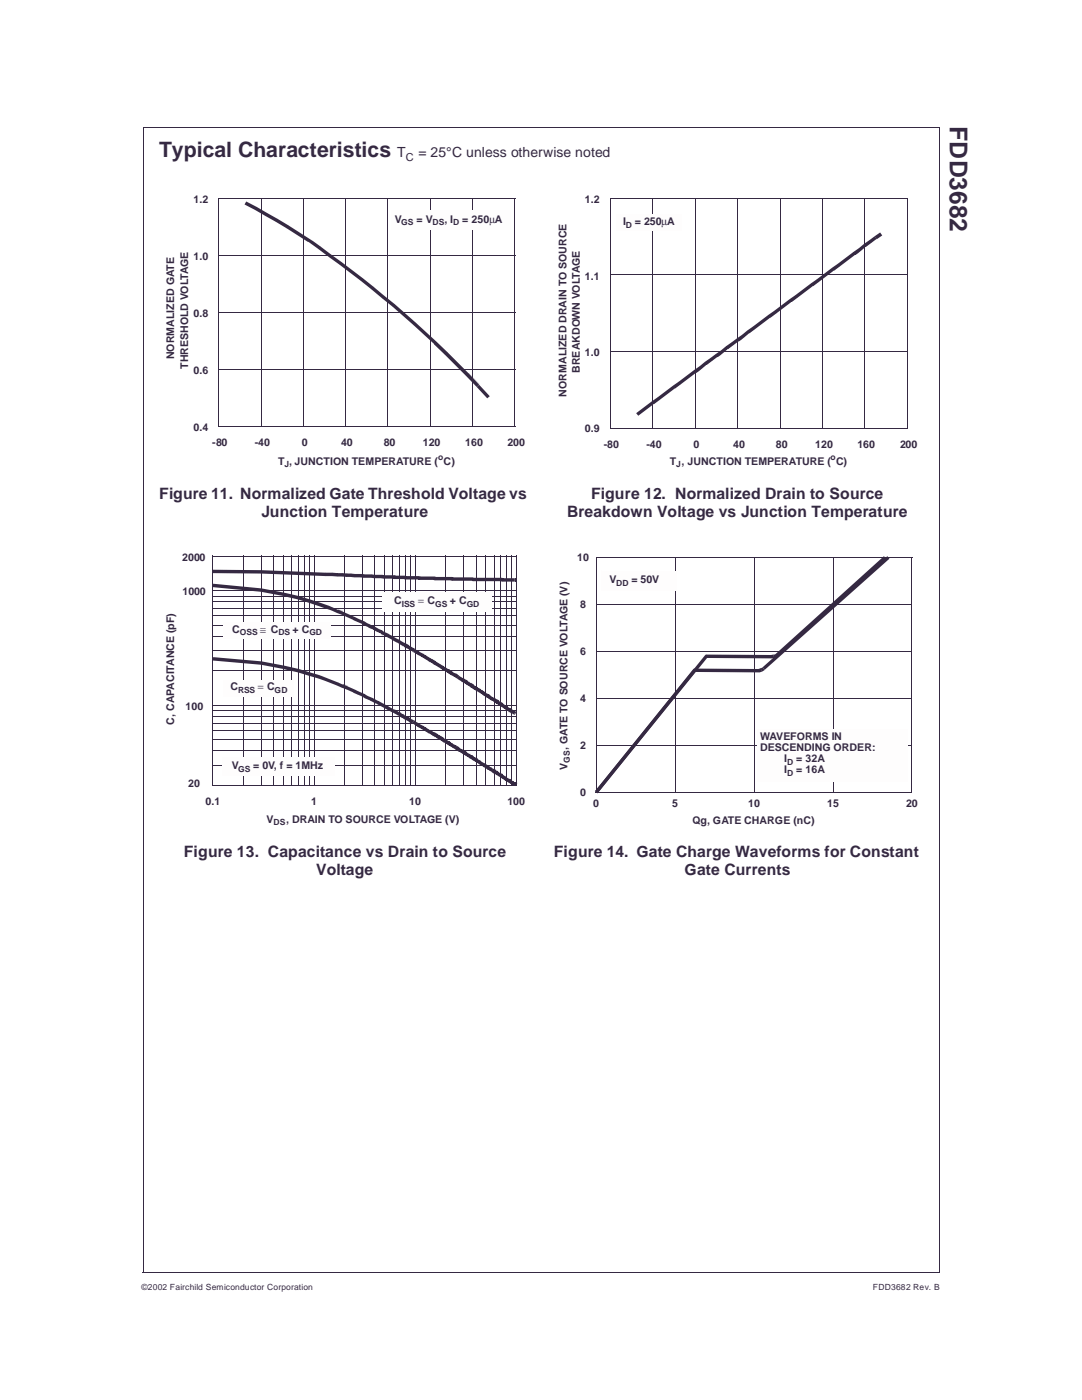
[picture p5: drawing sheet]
<svg xmlns="http://www.w3.org/2000/svg" width="216mm" height="279mm" viewBox="0 0 216 279" stroke-linecap="round" stroke-linejoin="round" font-family="sans-serif">
<path d="M28.6 25.4h158.9M28.6 25.3v228.7M43.6 39.5v45.7M43.6 39.6h59.2M102.7 39.6v45.7M187.4 25.4v228.7M43.5 85.2h59.2M28.5 254h158.9" fill="none" stroke="#352942" stroke-width=".2"/>
<g fill="#352942">
<path d="M43.5 85.1l.1 .2z"/>
<path d="M102.7 85.1l.1 .2z"/>
</g>
<path d="M43.6 85.2h59.1" fill="none" stroke="#352942" stroke-width=".2"/>
<g fill="#352942">
<path d="M43.5 73.7l.1 .1z"/>
<path d="M102.7 73.7l.1 .1z"/>
</g>
<path d="M43.6 73.7h59.1" fill="none" stroke="#352942" stroke-width=".2"/>
<g fill="#352942">
<path d="M43.5 62.3l.1 .2z"/>
<path d="M102.7 62.3l.1 .2z"/>
</g>
<path d="M43.6 62.4h59.1" fill="none" stroke="#352942" stroke-width=".2"/>
<g fill="#352942">
<path d="M43.5 51l.1 .1z"/>
<path d="M102.7 51l.1 .1z"/>
</g>
<path d="M43.6 51.1h59.1" fill="none" stroke="#352942" stroke-width=".2"/>
<g fill="#352942">
<path d="M43.5 39.5l.1 .2z"/>
<path d="M102.7 39.5l.1 .2z"/>
</g>
<path d="M43.6 39.6h59.1" fill="none" stroke="#352942" stroke-width=".2"/>
<g fill="#352942">
<path d="M43.5 39.5l.2 .1z"/>
<path d="M43.5 85.2l.2 .1z"/>
</g>
<path d="M43.6 39.6v45.6" fill="none" stroke="#352942" stroke-width=".2"/>
<g fill="#352942">
<path d="M52 39.5l.2 .1z"/>
<path d="M52 85.2l.2 .1z"/>
</g>
<path d="M52.1 39.6v45.6" fill="none" stroke="#352942" stroke-width=".2"/>
<g fill="#352942">
<path d="M60.5 39.5l.1 .1z"/>
<path d="M60.5 85.2l.1 .1z"/>
</g>
<path d="M60.6 39.6v45.6" fill="none" stroke="#352942" stroke-width=".2"/>
<g fill="#352942">
<path d="M68.9 39.5l.1 .1z"/>
<path d="M68.9 85.2l.1 .1z"/>
</g>
<path d="M68.9 39.6v45.6" fill="none" stroke="#352942" stroke-width=".2"/>
<g fill="#352942">
<path d="M77.3 39.5l.2 .1z"/>
<path d="M77.3 85.2l.2 .1z"/>
</g>
<path d="M77.4 39.6v45.6" fill="none" stroke="#352942" stroke-width=".2"/>
<g fill="#352942">
<path d="M85.8 39.5l.2 .1z"/>
<path d="M85.8 85.2l.2 .1z"/>
</g>
<path d="M85.9 39.6v45.6" fill="none" stroke="#352942" stroke-width=".2"/>
<g fill="#352942">
<path d="M94.3 39.5l.1 .1z"/>
<path d="M94.3 85.2l.1 .1z"/>
</g>
<path d="M94.3 39.6v45.6" fill="none" stroke="#352942" stroke-width=".2"/>
<g fill="#352942">
<path d="M102.6 39.5l.2 .1z"/>
<path d="M102.6 85.2l.2 .1z"/>
</g>
<path d="M102.7 39.6v45.6" fill="none" stroke="#352942" stroke-width=".2"/>
<g fill="#352942">
<path d="M49.1 40.2l4.2 2.3-.4 .6 .4-.6 4.2 2.5 5 3.2-.7-.5 4.3 3.1-.5 .5 .5-.5a147.4 147.4 0 0 1 10.5 8.2l-.4 .5 .4-.5a201.9 201.9 0 0 1 19 17.7l-2.1-2.2 2.1 2.3-.5 .4-2.1-2.2 .5-.5-.5 .5-4.2-4.2 .5-.5-.5 .5-2.2-2.1 .5-.5-.4 .5-4.1-3.8 .4-.5-.4 .5-4.3-3.7 .5-.5-.5 .5-4.2-3.5 .4-.5-.4 .5-2.1-1.7 .4-.5-.4 .5-4.2-3.2 .4-.5-.4 .5-4.3-3.1 .4-.5-.4 .5-2.1-1.5 .4-.5-.4 .6-4.2-2.8 .3-.5-.3 .5-2.1-1.2 .3-.6-.3 .6-4.2-2.4 .3-.6-.3 .6-2.1-1.1z"/>
<path d="M95.1 77.2l.5-.4 2.1 2.3-.5 .4z"/>
</g>
<path d="M78 42h23.8v3.9h-23.8z" fill="#fefdfd"/>
<path d="M121.8 39.6h59.3M121.8 39.5v45.9M181 39.6v45.9M121.7 85.4h59.3" fill="none" stroke="#352942" stroke-width=".2"/>
<g fill="#352942">
<path d="M121.7 85.3l.1 .2z"/>
<path d="M181 85.3l.1 .2z"/>
</g>
<path d="M121.8 85.4h59.2" fill="none" stroke="#352942" stroke-width=".2"/>
<g fill="#352942">
<path d="M121.7 70.1l.1 .2z"/>
<path d="M181 70.1l.1 .2z"/>
</g>
<path d="M121.8 70.2h59.2" fill="none" stroke="#352942" stroke-width=".2"/>
<g fill="#352942">
<path d="M121.7 54.8l.1 .1z"/>
<path d="M181 54.8l.1 .1z"/>
</g>
<path d="M121.8 54.9h59.2" fill="none" stroke="#352942" stroke-width=".2"/>
<g fill="#352942">
<path d="M121.7 39.5l.1 .2z"/>
<path d="M181 39.5l.1 .2z"/>
</g>
<path d="M121.8 39.6h59.2" fill="none" stroke="#352942" stroke-width=".2"/>
<g fill="#352942">
<path d="M121.7 39.5l.2 .1z"/>
<path d="M121.7 85.4l.2 .1z"/>
</g>
<path d="M121.8 39.6v45.8" fill="none" stroke="#352942" stroke-width=".2"/>
<g fill="#352942">
<path d="M130.2 39.5l.1 .1z"/>
<path d="M130.2 85.4l.1 .1z"/>
</g>
<path d="M130.2 39.6v45.8" fill="none" stroke="#352942" stroke-width=".2"/>
<g fill="#352942">
<path d="M138.6 39.5l.2 .1z"/>
<path d="M138.6 85.4l.2 .1z"/>
</g>
<path d="M138.7 39.6v45.8" fill="none" stroke="#352942" stroke-width=".2"/>
<g fill="#352942">
<path d="M147.1 39.5l.2 .1z"/>
<path d="M147.1 85.4l.2 .1z"/>
</g>
<path d="M147.2 39.6v45.8" fill="none" stroke="#352942" stroke-width=".2"/>
<g fill="#352942">
<path d="M155.6 39.5l.1 .1z"/>
<path d="M155.6 85.4l.1 .1z"/>
</g>
<path d="M155.6 39.6v45.8" fill="none" stroke="#352942" stroke-width=".2"/>
<g fill="#352942">
<path d="M164 39.5l.2 .1z"/>
<path d="M164 85.4l.2 .1z"/>
</g>
<path d="M164.1 39.6v45.8" fill="none" stroke="#352942" stroke-width=".2"/>
<g fill="#352942">
<path d="M172.5 39.5l.2 .1z"/>
<path d="M172.5 85.4l.2 .1z"/>
</g>
<path d="M172.6 39.6v45.8" fill="none" stroke="#352942" stroke-width=".2"/>
<g fill="#352942">
<path d="M181 39.5l.1 .1z"/>
<path d="M181 85.4l.1 .1z"/>
</g>
<path d="M181 39.6v45.8" fill="none" stroke="#352942" stroke-width=".2"/>
<g fill="#352942">
<path d="M126.9 82.5l4.3-3.2 .4 .5-.4-.5 4.2-3.1 .4 .5-.4-.5 4.2-3.1 .5 .5-.5-.5 2.2-1.6 .4 .5-.4-.5 1-.8 1.1-.8 .4 .5-.4-.5 2.1-1.6 .4 .5-.4-.5 1-.7 1.1-.8 .4 .5-.4-.5 1-.8 1.1-.8 .4 .5-.4-.5 4.3-3.1 .4 .5-.4-.5 4.2-3.2 .4 .5-.4-.5 4.2-3.1 .4 .5-.4-.5 4.3-3.1 .4 .5-.4-.5 3.1-2.4 1.1-.8 .4 .5-.4-.5 1-.8 1.1-.8 .4 .5-.4-.5 1-.7 .4 .5-2.4 1.8 1.4-1-1.1 .8-.4-.6 .4 .5-1.6 1.3 .6-.4-1.1 .8-.4-.6 .4 .5-4.6 3.5 1.5-1-1.1 .7-.4-.6 .4 .5-4.6 3.5 1.4-1-1.1 .7-.4-.5 .4 .5-4.5 3.4 1.4-1-1.1 .8-.4-.6 .4 .5-4.6 3.5 1.5-1-1.1 .7-.4-.6 .4 .5-4.6 3.5 1.4-1-1.1 .7-.4-.5 .4 .5-2.1 1.7-.4-.6 .4 .5-2.4 1.8 1.4-1-1.1 .8-.4-.6 .4 .5-2.1 1.7-.4-.6 .4 .5-2.5 1.9 1.5-1.1-1.1 .8-.4-.6 .4 .5-1.6 1.4 .6-.4-1.1 .7-.5-.6 .5 .5-4.6 3.5 1.4-1-1.1 .8-.4-.6 .4 .5-4.5 3.4 1.4-1-1.1 .8-.4-.6 .4 .5-3.1 2.4z"/>
<path d="M174.5 47.2l1.1-.8 .4 .6-1.1 .7z"/>
</g>
<path d="M123 42.8h13.1v3.2h-13.1z" fill="#fefdfd"/>
<path d="M42.4 110.9v45.9M42.4 111h60.7M103.1 111v45.9M42.4 156.8h60.7" fill="none" stroke="#352942" stroke-width=".2"/>
<g fill="#352942">
<path d="M42.4 140.7v.2z"/>
<path d="M103.1 140.7v.2z"/>
</g>
<path d="M42.4 140.8h60.7" fill="none" stroke="#352942" stroke-width=".2"/>
<g fill="#352942">
<path d="M42.4 156.7v.2z"/>
<path d="M103.1 156.7v.2z"/>
</g>
<path d="M42.4 156.8h60.7" fill="none" stroke="#352942" stroke-width=".2"/>
<g fill="#352942">
<path d="M42.4 152.6v.2z"/>
<path d="M103.1 152.6v.2z"/>
</g>
<path d="M42.4 152.7h60.7" fill="none" stroke="#352942" stroke-width=".2"/>
<g fill="#352942">
<path d="M42.4 149.8v.1z"/>
<path d="M103.1 149.8v.1z"/>
</g>
<path d="M42.4 149.9h60.7" fill="none" stroke="#352942" stroke-width=".2"/>
<g fill="#352942">
<path d="M42.4 147.6v.1z"/>
<path d="M103.1 147.6v.1z"/>
</g>
<path d="M42.4 147.7h60.7" fill="none" stroke="#352942" stroke-width=".2"/>
<g fill="#352942">
<path d="M42.4 145.8v.2z"/>
<path d="M103.1 145.8v.2z"/>
</g>
<path d="M42.4 145.9h60.7" fill="none" stroke="#352942" stroke-width=".2"/>
<g fill="#352942">
<path d="M42.4 144.3v.1z"/>
<path d="M103.1 144.3v.1z"/>
</g>
<path d="M42.4 144.4h60.7" fill="none" stroke="#352942" stroke-width=".2"/>
<g fill="#352942">
<path d="M42.4 142.9v.2z"/>
<path d="M103.1 142.9v.2z"/>
</g>
<path d="M42.4 143h60.7" fill="none" stroke="#352942" stroke-width=".2"/>
<g fill="#352942">
<path d="M42.4 141.7v.2z"/>
<path d="M103.1 141.7v.2z"/>
</g>
<path d="M42.4 141.8h60.7" fill="none" stroke="#352942" stroke-width=".2"/>
<g fill="#352942">
<path d="M42.4 117.8v.1z"/>
<path d="M103.1 117.8v.1z"/>
</g>
<path d="M42.4 117.9h60.7" fill="none" stroke="#352942" stroke-width=".2"/>
<g fill="#352942">
<path d="M42.4 133.8v.1z"/>
<path d="M103.1 133.8v.1z"/>
</g>
<path d="M42.4 133.9h60.7" fill="none" stroke="#352942" stroke-width=".2"/>
<g fill="#352942">
<path d="M42.4 129.8v.2z"/>
<path d="M103.1 129.8v.2z"/>
</g>
<path d="M42.4 129.9h60.7" fill="none" stroke="#352942" stroke-width=".2"/>
<g fill="#352942">
<path d="M42.4 126.9v.2z"/>
<path d="M103.1 126.9v.2z"/>
</g>
<path d="M42.4 127h60.7" fill="none" stroke="#352942" stroke-width=".2"/>
<g fill="#352942">
<path d="M42.4 124.7v.2z"/>
<path d="M103.1 124.7v.2z"/>
</g>
<path d="M42.4 124.8h60.7" fill="none" stroke="#352942" stroke-width=".2"/>
<g fill="#352942">
<path d="M42.4 122.8v.2z"/>
<path d="M103.1 122.8v.2z"/>
</g>
<path d="M42.4 122.9h60.7" fill="none" stroke="#352942" stroke-width=".2"/>
<g fill="#352942">
<path d="M42.4 121.3v.2z"/>
<path d="M103.1 121.3v.2z"/>
</g>
<path d="M42.4 121.4h60.7" fill="none" stroke="#352942" stroke-width=".2"/>
<g fill="#352942">
<path d="M42.4 120v.1z"/>
<path d="M103.1 120v.1z"/>
</g>
<path d="M42.4 120.1h60.7" fill="none" stroke="#352942" stroke-width=".2"/>
<g fill="#352942">
<path d="M42.4 118.9v.1z"/>
<path d="M103.1 118.9v.1z"/>
</g>
<path d="M42.4 119h60.7" fill="none" stroke="#352942" stroke-width=".2"/>
<g fill="#352942">
<path d="M42.4 110.9v.2z"/>
<path d="M103.1 110.9v.2z"/>
</g>
<path d="M42.4 111h60.7" fill="none" stroke="#352942" stroke-width=".2"/>
<g fill="#352942">
<path d="M42.4 110.9l.1 .1z"/>
<path d="M42.4 156.8l.1 .1z"/>
</g>
<path d="M42.4 111v45.8" fill="none" stroke="#352942" stroke-width=".2"/>
<g fill="#352942">
<path d="M62.6 110.9l.2 .1z"/>
<path d="M62.6 156.8l.2 .1z"/>
</g>
<path d="M62.7 111v45.8" fill="none" stroke="#352942" stroke-width=".2"/>
<g fill="#352942">
<path d="M48.5 110.9l.1 .1z"/>
<path d="M48.5 156.8l.1 .1z"/>
</g>
<path d="M48.5 111v45.8" fill="none" stroke="#352942" stroke-width=".2"/>
<g fill="#352942">
<path d="M52 110.9l.2 .1z"/>
<path d="M52 156.8l.2 .1z"/>
</g>
<path d="M52.1 111v45.8" fill="none" stroke="#352942" stroke-width=".2"/>
<g fill="#352942">
<path d="M54.6 110.9l.1 .1z"/>
<path d="M54.6 156.8l.1 .1z"/>
</g>
<path d="M54.6 111v45.8" fill="none" stroke="#352942" stroke-width=".2"/>
<g fill="#352942">
<path d="M56.5 110.9l.2 .1z"/>
<path d="M56.5 156.8l.2 .1z"/>
</g>
<path d="M56.6 111v45.8" fill="none" stroke="#352942" stroke-width=".2"/>
<g fill="#352942">
<path d="M58.1 110.9l.2 .1z"/>
<path d="M58.1 156.8l.2 .1z"/>
</g>
<path d="M58.2 111v45.8" fill="none" stroke="#352942" stroke-width=".2"/>
<g fill="#352942">
<path d="M59.5 110.9l.1 .1z"/>
<path d="M59.5 156.8l.1 .1z"/>
</g>
<path d="M59.5 111v45.8" fill="none" stroke="#352942" stroke-width=".2"/>
<g fill="#352942">
<path d="M60.6 110.9l.2 .1z"/>
<path d="M60.6 156.8l.2 .1z"/>
</g>
<path d="M60.7 111v45.8" fill="none" stroke="#352942" stroke-width=".2"/>
<g fill="#352942">
<path d="M61.7 110.9l.1 .1z"/>
<path d="M61.7 156.8l.1 .1z"/>
</g>
<path d="M61.7 111v45.8" fill="none" stroke="#352942" stroke-width=".2"/>
<g fill="#352942">
<path d="M82.7 110.9l.2 .1z"/>
<path d="M82.7 156.8l.2 .1z"/>
</g>
<path d="M82.8 111v45.8" fill="none" stroke="#352942" stroke-width=".2"/>
<g fill="#352942">
<path d="M68.7 110.9l.2 .1z"/>
<path d="M68.7 156.8l.2 .1z"/>
</g>
<path d="M68.8 111v45.8" fill="none" stroke="#352942" stroke-width=".2"/>
<g fill="#352942">
<path d="M72.2 110.9l.2 .1z"/>
<path d="M72.2 156.8l.2 .1z"/>
</g>
<path d="M72.3 111v45.8" fill="none" stroke="#352942" stroke-width=".2"/>
<g fill="#352942">
<path d="M74.7 110.9l.2 .1z"/>
<path d="M74.7 156.8l.2 .1z"/>
</g>
<path d="M74.8 111v45.8" fill="none" stroke="#352942" stroke-width=".2"/>
<g fill="#352942">
<path d="M76.6 110.9l.2 .1z"/>
<path d="M76.6 156.8l.2 .1z"/>
</g>
<path d="M76.7 111v45.8" fill="none" stroke="#352942" stroke-width=".2"/>
<g fill="#352942">
<path d="M78.3 110.9l.1 .1z"/>
<path d="M78.3 156.8l.1 .1z"/>
</g>
<path d="M78.3 111v45.8" fill="none" stroke="#352942" stroke-width=".2"/>
<g fill="#352942">
<path d="M79.6 110.9l.2 .1z"/>
<path d="M79.6 156.8l.2 .1z"/>
</g>
<path d="M79.7 111v45.8" fill="none" stroke="#352942" stroke-width=".2"/>
<g fill="#352942">
<path d="M80.8 110.9l.2 .1z"/>
<path d="M80.8 156.8l.2 .1z"/>
</g>
<path d="M80.9 111v45.8" fill="none" stroke="#352942" stroke-width=".2"/>
<g fill="#352942">
<path d="M81.8 110.9l.2 .1z"/>
<path d="M81.8 156.8l.2 .1z"/>
</g>
<path d="M81.9 111v45.8" fill="none" stroke="#352942" stroke-width=".2"/>
<g fill="#352942">
<path d="M103 110.9l.1 .1z"/>
<path d="M103 156.8l.1 .1z"/>
</g>
<path d="M103.1 111v45.8" fill="none" stroke="#352942" stroke-width=".2"/>
<g fill="#352942">
<path d="M88.8 110.9l.2 .1z"/>
<path d="M88.8 156.8l.2 .1z"/>
</g>
<path d="M88.9 111v45.8" fill="none" stroke="#352942" stroke-width=".2"/>
<g fill="#352942">
<path d="M92.4 110.9l.2 .1z"/>
<path d="M92.4 156.8l.2 .1z"/>
</g>
<path d="M92.5 111v45.8" fill="none" stroke="#352942" stroke-width=".2"/>
<g fill="#352942">
<path d="M94.9 110.9l.2 .1z"/>
<path d="M94.9 156.8l.2 .1z"/>
</g>
<path d="M95 111v45.8" fill="none" stroke="#352942" stroke-width=".2"/>
<g fill="#352942">
<path d="M96.9 110.9l.2 .1z"/>
<path d="M96.9 156.8l.2 .1z"/>
</g>
<path d="M97 111v45.8" fill="none" stroke="#352942" stroke-width=".2"/>
<g fill="#352942">
<path d="M98.5 110.9l.2 .1z"/>
<path d="M98.5 156.8l.2 .1z"/>
</g>
<path d="M98.6 111v45.8" fill="none" stroke="#352942" stroke-width=".2"/>
<g fill="#352942">
<path d="M99.8 110.9l.2 .1z"/>
<path d="M99.8 156.8l.2 .1z"/>
</g>
<path d="M99.9 111v45.8" fill="none" stroke="#352942" stroke-width=".2"/>
<g fill="#352942">
<path d="M101 110.9l.2 .1z"/>
<path d="M101 156.8l.2 .1z"/>
</g>
<path d="M101.1 111v45.8" fill="none" stroke="#352942" stroke-width=".2"/>
<g fill="#352942">
<path d="M102 110.9l.2 .1z"/>
<path d="M102 156.8l.2 .1z"/>
</g>
<path d="M102.1 111v45.8" fill="none" stroke="#352942" stroke-width=".2"/>
<g fill="#352942">
<path d="M42.5 116.5l9.7 .9 7.4 1.6 3.3 1-1-.4 3.2 1.1-.2 .7 .2-.7 1.3 .5-.8-.3 1.9 .8-.2 .6 .2-.6 .9 .3-.9-.3 4.1 1.8-.3 .6 .3-.6 1.2 .5 .5 .4-.3 .6 .3-.6 1 .5-.3 .6 .3-.7 .5 .2-.3-.1 1.1 .7-.2 .5 .2-.5 .9 .4-.4 .6 .3-.6 .3 .1-.2 .6 .2-.6 1 .6-.3 .5 .3-.5 1.2 .6-.3 .6 .3-.6 .6 .4-.2 .6 .2-.7 .3 .1-.3-.1 .8 .5-.3 .6 .3-.6 .4 .2-.2 .6 .2-.6h.3l.2 .3-.3 .6 .2-.7 .3 .1 .2 .3-.3 .5 .3-.6 .2 .1-.5-.2 .9 .4-.1-.1 .1 .2-.3 .6 .3-.7 .2 .1-.5-.2 .9 .5-.4 .6-.2-.2 .5-.5-.5 .6-.1-.1 .3-.6-.2 .6-.6-.2v-.2l.5-.5-.5 .6-.1-.1 .3-.6-.2 .6-.5-.1-.1-.2 .5-.5-.4 .6-.5-.2-.1-.2 .6-.5-.4 .6-.5-.1h.2l-.3-.1 .4-.6-.4 .6-.7-.5 .4-.5-.3 .5-.5-.1 .2 .1-.3-.2 .4-.6-.4 .6-.8-.5 .3-.6-.3 .6-.9-.5 .3-.6-.3 .6-.4-.2 .4-.6-.3 .6-.8-.3 .3 .1-.7-.5 .4-.5-.3 .6-.7-.2h.2l-.9-.5 .4-.6-.3 .6-.7-.2 .1 .1-.4-.3 .4-.6-.3 .6-.8-.3 .1 .1-.5-.4 .4-.6-.3 .6-1.8-.7 .5 .2-.6-.3 .3-.6-.3 .6-2.4-1.1 .2-.6-.2 .6-2-.9 .2-.6-.2 .6-2.8-.9 .3-.7-.3 .7-1.7-.6 .2-.7-.2 .7-2.2-.7 .1-.6-.1 .6-3-.6 .2-.7-.1 .7-4.5-.9 .1-.7-.1 .7-9.7-.9z"/>
<path d="M82.7 129.5l1 .5-.4 .6 .3-.6 1 .6-.1-.1 .1 .1-.4 .5 .3-.5 .5 .2-.1-.1 .1 .1-.4 .6 .3-.6 .5 .3-.4 .6 .4-.6 .6 .4-.1-.2 .1 .1-.5 .6 .4-.6 .2 .2-.1 .6v-.7l.8 .4-.2-.2 .2 .2-.4 .6 .3-.6 .3 .2-.2 .6v-.7l.5 .2-.3 .6 .3-.6 .4 .3-.3 .6 .3-.6 .5 .3-.4 .5 .4-.5 .3 .1-.1-.1 .2 .2-.4 .6 .3-.6 .3 .2v-.1v.1l-.2 .6 .1-.7 .8 .5-.2 .6v-.7h.3l.3 .3-.5 .6 .4-.6 .3 .1h-.1h.1l-.4 .6 .3-.6 .4 .2-.1-.1 .1 .1-.5 .6 .4-.6 .7 .4-.1 .6v-.7l.4 .2-.4 .6 .3-.6 .4 .3-.4 .6-.2-.3 .5-.5-.5 .6-.3-.3 .5-.5-.2 .6-.6-.1 .4-.6-.4 .6-.5-.3-.1-.2 .5-.5-.4 .6-.2-.1-.2-.1 .5-.5-.4 .5-.4-.3 .5-.5-.3 .6h-.2l-.5-.3 .3-.6-.3 .6-.2-.1 .3-.6-.1 .6h-.3l-.2-.2 .6-.5-.5 .6-.4-.4 .5-.5-.4 .6-.4-.2 .3-.6-.3 .6-.5-.3 .4-.6-.4 .6-.4-.2 .4-.6-.2 .6h-.3l-.5-.5 .5-.5-.4 .6-.2-.1 .3-.6-.2 .6h-.3l-.4-.4 .5-.5-.4 .6-.3-.2 .3-.6-.3 .6-.4-.2 .3-.6-.3 .6-.4-.3 .5-.5-.4 .6-.5-.3 .5-.5-.4 .6-1.1-.7 .5-.5-.4 .6-.7-.4z"/>
<path d="M91.5 134.9l.5 .2-.4 .6 .4-.6 .7 .4-.2-.1 .1 .1-.3 .6v-.7h.3l.2 .2-.4 .6 .3-.6 .2 .1-.2 .6v-.7h.3l.2 .3-.2 .6v-.7l.4 .2-.4 .6 .3-.6 .4 .1h-.1h.1l-.5 .6 .4-.6 .6 .4-.4 .6 .3-.7 .4 .2v.3l-.5 .3 .3-.6 .6 .3-.1-.1 .1 .2-.4 .6 .4-.6 .1 .1-.1 .6v-.7h.2l.3 .2-.5 .6 .4-.6 .1 .1-.1 .6v-.7l.6 .3-.1-.1 .2 .2-.5 .6 .4-.6 .5 .2-.1-.1 .1 .1-.4 .6 .3-.6 .3 .2-.1-.1 .2 .2-.4 .6 .3-.6 .4 .2-.1-.1 .1 .1-.5 .5 .4-.5 .6 .3-.4 .6 .3-.7 .2 .1 .3 .2-.4 .6 .3-.6 .7 .5-.2-.2 .1 .1-.2 .6v-.7l.2 .1-.2 .6-.4-.2 .5-.5-.4 .6-.3-.2 .4-.6-.4 .6-.4-.3 .5-.5-.3 .6-.5-.2-.1-.2 .5-.5-.4 .6-.5-.3 .5-.5-.4 .6-.5-.4 .5-.5-.4 .6-.3-.2 .5-.6-.4 .6-.4-.1-.2-.3 .5-.5-.4 .6-.2-.1 .3-.6-.1 .6-.5-.1-.2-.2 .5-.5-.3 .6-.4-.1-.2-.3 .5-.5-.5 .6-.5-.2v-.4h.7l-.4 .4-.5-.2-.1-.2 .5-.5-.4 .6-.5-.3 .5-.5-.4 .5h-.2l-.2-.2 .5-.5-.2 .6h-.3l-.2-.3 .5-.5-.3 .6h-.2l-.5-.3 .6-.5-.3 .6-.4-.2 .5-.5-.4 .6-.3-.2 .3-.6-.3 .6-.4-.3 .3-.5-.3 .5h-.2z"/>
<path d="M98.4 139.2l.5 .2h-.1h.1l-.4 .6 .3-.6 .5 .3-.4 .6 .3-.7 .4 .2v.3l-.5 .4 .3-.6 .6 .3-.3 .6 .2-.7 .5 .4-.4 .5 .4-.5h.1l.5 .4-.1-.2v.1l-.2 .6v-.7h.2l.3 .3-.3 .6v-.7h.3l.2 .1-.5 .6 .4-.6 .2 .2-.3 .6 .3-.6 .5 .3-.3 .6v-.7l.6 .2h-.1l.2 .1-.4 .6 .3-.6 .2 .1-.3 .6 .3-.7 .2 .1-.5-.2 .7 .4-.3 .6-1.2-.6 1.2 .6-.2-.1 .3-.6-.2 .6-.8-.4 .5-.5-.4 .5h-.2l.4-.6-.2 .6h-.3l-.2-.3 .5-.5-.4 .6-.6-.4 .5-.5-.3 .6h-.2l-.3-.3 .5-.5-.2 .6-.4-.2 .5-.5-.5 .6-.2-.2 .3-.6-.3 .6-.4-.3 .5-.5-.4 .6-.5-.2-.1-.2 .5-.5-.4 .6-.5-.2v-.4h.7l-.4 .4-.5-.2-.1-.2 .5-.5-.4 .6-.4-.2 .5-.5-.4 .5-.3-.1z"/>
<path d="M102.9 142l.2 .1-.4 .6-.1-.1z"/>
<path d="M42.5 131.1l9.7 .9 7.4 1.5 2.2 .7-.1 .7 .1-.7 3.3 1-1.7-.6 5 2-.2 .6 .2-.6 3.2 1.4-.3 .6 .3-.6 1.2 .5 .5 .3-.3 .6 .3-.6 .6 .3-.3 .6 .3-.6 1.3 .7-.2 .6 .2-.6 .4 .1 .5 .3-.4 .6 .4-.6 1.1 .6-.4 .6 .4-.6 .5 .3-.3 .6 .3-.6 1 .5-.3 .6 .3-.6h.2l-.5-.1 1.4 .7-.3 .6 .3-.7 .7 .6-.1-.2 .1 .2-.3 .5 .3-.6 .5 .3-.4 .6 .4-.6 .1 .1-.2 .6 .2-.7 .5 .3-.3 .6 .3-.6h.2l.3 .3-.5 .6 .4-.6 .2 .1-.3 .6 .3-.7 .2 .1-.5-.2 .8 .4-.5 .6-.1-.1 .3-.6-.2 .6-.6-.2 .2 .1-.4-.4 .5-.5-.3 .6-.5-.1-.1-.2 .5-.5-.4 .6-.7-.4 .3-.6-.2 .6-.5-.1-.1-.2 .5-.5-.4 .6-.3-.2 .3-.6-.2 .6-.5-.2 .1 .1-.5-.3 .4-.6-.4 .6-.3-.2 .3-.6-.2 .6-.5-.2 .1 .1-.2-.1 .3-.6-.3 .6-.9-.5 .3-.6-.3 .6-.8-.5 .3-.6-.3 .6-1.1-.6 .3-.6-.2 .6-1-.4 .4-.6-.4 .6-.5-.2 .4-.6-.3 .6-1.6-.8 .4-.6-.3 .6-1.9-.8 .3-.6-.3 .6-1.5-.7 .3-.6-.3 .6-1.8-.8 .2-.6-.2 .6-2.4-.9 .2-.6-.2 .6-1.5-.5 .3-.7-.3 .7-3.9-1.2 .1-.7-.1 .7-3-.7 .2-.7-.1 .7-4.5-.8 .1-.7-.1 .7-9.7-.9z"/>
<path d="M82.7 143.8l.3 .2-.4 .6 .3-.6 .7 .4-.1-.1 .2 .1-.4 .6 .3-.6 1 .5h-.1h.1l-.4 .6 .3-.6 .5 .3-.1-.1 .1 .1-.4 .6 .3-.6 .5 .3-.4 .5 .4-.5 .6 .4-.1-.2 .1 .1-.4 .6 .3-.7 .2 .1-.5-.2 1.2 .7-.2-.2 .2 .2-.2 .6v-.7h.3l.2 .3-.3 .6 .3-.7 .2 .1 .3 .2-.5 .6 .4-.6 .2 .1-.2 .6v-.7h.2l.4 .4-.3 .6v-.7h.4l.2 .2-.2 .6v-.7l.4 .2-.4 .6 .3-.6 .4 .3-.4 .6 .3-.6 .2 .1-.2 .5 .2-.6 .3 .1-.3-.1 .8 .5-.2-.2 .1 .1-.3 .6v-.7h.3l.3 .3-.2 .6v-.6l.6 .2-.1-.1 .1 .1-.5 .6 .4-.6 .6 .4-.4 .5 .3-.6 .2 .1h.1l-.3 .6-.5-.1-.1-.2 .5-.5-.4 .6-.5-.4 .5-.5-.4 .6-.2-.1 .3-.6-.1 .6h-.3l-.3-.3 .5-.5-.3 .6h-.2l-.2-.2 .5-.5-.4 .6-.3-.2 .4-.6-.3 .6-.8-.4 .6-.5-.5 .6-.1-.1-.2-.2 .5-.5-.3 .6h-.2l-.3-.2 .5-.5-.2 .6h-.3l-.4-.4 .5-.5-.2 .6-.5-.1-.2-.2 .5-.5-.3 .5-.5-.1-.1-.2 .5-.5-.3 .6h-.3l-.3-.3 .5-.5-.4 .6-.2-.1 .3-.6-.3 .6-.2-.1 .3-.6-.2 .6-.5-.2 .5-.6-.4 .6-.3-.2 .3-.6-.3 .6-.4-.2 .3-.6-.3 .6-.4-.3 .5-.5-.4 .6-.5-.3 .5-.5-.4 .6-.8-.5-.3-.2 .5-.5-.4 .6-.5-.3 .3 .2-.7-.5z"/>
<path d="M91.1 148.8l.2 .2-.4 .6 .3-.6 .2 .1-.2 .6v-.7h.3l.3 .3-.3 .6v-.6l.8 .3-.1-.1 .1 .1-.4 .6 .3-.6 .6 .3-.4 .6 .3-.6 .2 .1-.2 .6v-.7h.3l.2 .3-.4 .6 .4-.6 .6 .3v-.1v.1l-.4 .6 .4-.6 .5 .3v.2l-.5 .4 .3-.7 .5 .3-.4 .6 .3-.6 .4 .2-.1-.1 .1 .1-.3 .6 .1-.7 .4 .3-.2 .6v-.7h.3l.2 .2-.5 .6 .4-.6 .2 .1-.3 .6 .3-.6 .5 .3-.5 .6 .4-.6 .4 .2-.3 .6 .3-.6 .6 .4-.4 .6 .3-.6 .2 .1-.2 .6 .1-.7 .6 .3-.4 .6 .3-.6 .5 .4-.2-.2 .1 .1-.2 .6v-.7l.6 .2h-.1h.1l-.5 .6 .4-.6 .5 .3-.1-.1-.4 .6-.4-.2-.1-.1 .5-.5-.5 .5h-.1l.3-.6-.2 .6h-.2l-.2-.2 .5-.5-.4 .6-.5-.4 .5-.6-.4 .6h-.2l.4-.6-.2 .6h-.3l-.4-.4 .5-.5-.4 .6-.6-.3 .3-.6-.3 .6-.2-.1-.2-.3 .5-.5-.4 .6-.6-.4 .5-.5-.3 .6-.5-.2 .4-.6-.2 .6h-.3l-.1-.2 .5-.5-.5 .6-.4-.3 .5-.5-.3 .6-.5-.2v-.3h.7l-.5 .3-.6-.3 .6-.6-.5 .6-.5-.2-.2-.3 .5-.5-.3 .6-.4-.1-.3-.2 .6-.5-.5 .6-.3-.2-.2-.2 .5-.5-.4 .6-.3-.2 .3-.6-.2 .6h-.2l-.4-.3 .5-.5-.2 .6-.4-.1-.3-.3z"/>
<path d="M98.5 153.4l.2 .2-.4 .6 .3-.7 .4 .2v.3l-.5 .3 .3-.6 .4 .2-.2 .6v-.7h.3l.2 .3-.4 .6 .3-.6 .6 .3-.3 .6 .2-.7 .4 .1 .1 .4-.3 .5v-.7l.8 .3-.1-.1 .1 .1-.5 .6 .4-.6 .3 .2-.1-.1 .2 .2-.4 .6 .3-.6 .4 .2-.1-.1 .1 .1-.5 .5 .4-.5 .3 .1-.2 .6v-.7h.3l.2 .2-.5 .6 .4-.6 .2 .2-.3 .6 .3-.6 .4 .1h-.1l.2 .1-.3 .6v-.7l.6 .3-.2 .6v-.7h.4v.1l-.2 .6-.7-.2 .4-.6-.2 .6h-.3l-.2-.2 .5-.5-.4 .6-.6-.5 .5-.5-.3 .6h-.2l-.5-.3 .5-.5-.5 .6-.1-.1-.3-.3 .5-.5-.4 .6-.2-.1-.1-.1 .5-.6-.4 .6-.4-.1 .4-.6-.2 .6h-.3l-.1-.4 .6-.3-.5 .5-.5-.2-.1-.1 .5-.5-.4 .5-.3-.1-.3-.3 .5-.5-.2 .6-.8-.2v-.4h.7l-.4 .4-.5-.2-.1-.2z"/>
<path d="M102.6 156.7l.5-.5 .1 .1-.5 .5z"/>
<path d="M42.4 113.7l9.7 .1 12.9 .5v.7v-.7h1.3l1.1 .1-.1 .7v-.7h1.1l.9 .1-.1 .6v-.6h.8h.8l-.1 .7v-.7h1.4l.6 .1-.1 .7v-.7h1.6l.5 .1-.1 .7v-.7h1.7l.3 .1v.7v-.7h2.1l.2 .1-.1 .7v-.7h2l.3 .2-.1 .5v-.6h2.6l.3 .1-.1 .6v-.6h2.9h.3l-.2 .7v-.7h3.4l.2 .1-.1 .7v-.7h4l.4 .2-.2 .6v-.7h5.7l.3 .2-.1 .6v-.7h2.3v.7h-2.5l-.2-.1 .4-.6-.2 .6h-5.9l-.1-.1 .3-.6-.2 .6h-4.1l-.3-.1 .3-.7-.2 .7h-3.3l-.2-.1 .2-.6-.1 .6h-3l-.2-.1 .4-.5-.2 .5h-2.8h-.2l.4-.6-.2 .6h-2.1l-.3-.1 .3-.7-.2 .7h-2l-.4-.1 .2-.7-.1 .7h-1.6l-.5-.1 .1-.7-.1 .7h-1.5l-.6-.1 .1-.7-.1 .7h-1.3l-.7-.1v-.6v.6h-1.7l.1-.7-.1 .7-2.1-.1 .1-.7-.1 .7-14.1-.5v-.7v.7l-9.7-.1z"/>
<path d="M102.7 115.4h.2v.7h-.2z"/>
</g>
<g fill="#fefdfd">
<path d="M44.2 151.2h22.5v3.7h-22.5z"/>
<path d="M76.2 118.1h21.8v4h-21.8z"/>
<path d="M44.6 124.1h21.4v3.3h-21.4z"/>
<path d="M44.6 135.8h14v3.2h-14z"/>
</g>
<path d="M119 111.2h63.1M119 111.2v46.9M134.7 111.2v46.9M150.5 111.2v46.9M166.2 111.2v46.9M182 111.2v47M119 139.4h63M119 130h63M119 120.6h63M118.9 158.1h63.1M119 148.8h63" fill="none" stroke="#352942" stroke-width=".2"/>
<g fill="#352942">
<path d="M138.3 133.6l.2-.2 12.9 .1 .2 .7-.3-.7 .5-.2 .3 .7-.5 .2-13.1-.1v-.7l.3 .6-19.6 24.3-.5-.4z"/>
<path d="M151.7 133.4l.5-.2 .4 .5-.5 .3z"/>
<path d="M152.2 133.2l24.9-22.2 .4 .5-24.9 22.2z"/>
<path d="M140.8 130.6l13.1 .1 .1 .7-.1-.7 .5-.1 .1 .7h-13.6v-.7l.3 .6-22 27.1-.5-.4z"/>
<path d="M154.4 130.6h.3l.3 .6-.1 .1h-.5z"/>
<path d="M154.5 130.7l21.9-19.7 .4 .5-21.8 19.7z"/>
</g>
<path d="M120 114h15.1v3.8h-15.1z" fill="#fefdfd"/>
<path d="M119.9 117.8h15.2M120 114h15.2M120 113.9v3.9M135.1 114v3.9" fill="none" stroke="#fefdfd" stroke-width=".2"/>
<path d="M151.3 145.6h29.7v10.2h-29.7z" fill="#fefdfd"/>
<path d="M151.2 155.8h29.8M151.3 145.6h29.9M151.3 145.5v10.3M181 145.6v10.3" fill="none" stroke="#fefdfd" stroke-width=".34"/>
<text font-size="4.9" fill="#352942" x="189.5" y="25.2" transform="rotate(90 189.5 25.2)">FDD3682</text>
<text font-size="4.2" fill="#352942" x="31.8" y="31.4">Typical Characteristics</text>
<g font-size="3.1" fill="#352942">
<text x="31.8" y="99.6">Figure 11. Normalized Gate Threshold Voltage vs</text>
<text x="118" y="99.6">Figure 12. Normalized Drain to Source</text>
<text x="52.2" y="103.1">Junction Temperature</text>
<text x="113.1" y="103.1">Breakdown Voltage vs Junction Temperature</text>
<text x="36.7" y="171">Figure 13. Capacitance vs Drain to Source</text>
<text x="110.5" y="171">Figure 14. Gate Charge Waveforms for Constant</text>
<text x="63.1" y="174.6">Voltage</text>
<text x="136.6" y="174.6">Gate Currents</text>
</g>
<g font-size="2.8" fill="#352942">
<text x="79.3" y="31.4">T</text>
<text x="83.5" y="31.4">= 25°C unless otherwise noted</text>
</g>
<text font-size="2.2" fill="#352942" x="81" y="32.1">C</text>
<g font-size="2.1" fill="#352942">
<text x="38.6" y="40.5">1.2</text>
<text x="116.7" y="40.5">1.2</text>
<text x="78.8" y="44.4">V</text>
<text x="83.1" y="44.4">= V</text>
<text x="88.7" y="44.4">, I</text>
<text x="92.2" y="44.4">= 250µA</text>
<text x="124.3" y="45">I</text>
<text x="126.7" y="45">= 250µA</text>
<text x="38.6" y="51.9">1.0</text>
<text x="116.7" y="55.8">1.1</text>
<text x="38.6" y="63.2">0.8</text>
<text x="34.7" y="71.7" transform="rotate(-90 34.7 71.7)">NORMALIZED GATE</text>
<text x="116.7" y="71">1.0</text>
<text x="37.5" y="73.6" transform="rotate(-90 37.5 73.6)">THRESHOLD VOLTAGE</text>
<text x="38.6" y="74.7">0.6</text>
<text x="115.7" y="74.4" transform="rotate(-90 115.7 74.4)">BREAKDOWN VOLTAGE</text>
<text x="113.1" y="79.2" transform="rotate(-90 113.1 79.2)">NORMALIZED DRAIN TO SOURCE</text>
<text x="38.6" y="86">0.4</text>
<text x="42.4" y="89.1">-80</text>
<text x="50.8" y="89.1">-40</text>
<text x="60.2" y="89.1">0</text>
<text x="68.1" y="89.1">40</text>
<text x="76.6" y="89.1">80</text>
<text x="84.4" y="89.1">120</text>
<text x="92.8" y="89.1">160</text>
<text x="101.3" y="89.1">200</text>
<text x="116.7" y="86.3">0.9</text>
<text x="120.5" y="89.3">-80</text>
<text x="129" y="89.3">-40</text>
<text x="138.4" y="89.3">0</text>
<text x="146.3" y="89.3">40</text>
<text x="154.8" y="89.3">80</text>
<text x="162.7" y="89.3">120</text>
<text x="171.1" y="89.3">160</text>
<text x="179.6" y="89.3">200</text>
<text x="55.5" y="92.7">T , JUNCTION TEMPERATURE ( C)</text>
<text x="133.6" y="92.7">T , JUNCTION TEMPERATURE ( C)</text>
<text x="36.3" y="111.9">2000</text>
<text x="115.2" y="112">10</text>
<text x="36.4" y="118.8">1000</text>
<text x="121.6" y="116.4">V</text>
<text x="126" y="116.4">= 50V</text>
<text x="78.7" y="120.6">C</text>
<text x="83.4" y="120.6">= C</text>
<text x="89.8" y="120.6">+ C</text>
<text x="115.8" y="121.4">8</text>
<text x="46.3" y="126.2">C</text>
<text x="51.9" y="126.2">≅ C</text>
<text x="58.4" y="126.2">+ C</text>
<text x="115.8" y="130.7">6</text>
<text x="46" y="137.7">C</text>
<text x="51.4" y="137.7">=</text>
<text x="53.3" y="137.7">C</text>
<text x="37" y="141.6">100</text>
<text x="115.8" y="140.1">4</text>
<text x="34.7" y="144.6" transform="rotate(-90 34.7 144.6)">C, CAPACITANCE (pF)</text>
<text x="113.2" y="149.7" transform="rotate(-90 113.2 149.7)">, GATE TO SOURCE VOLTAGE (V)</text>
<text x="115.8" y="149.5">2</text>
<text x="151.7" y="147.7">WAVEFORMS IN</text>
<text x="151.7" y="149.9">DESCENDING ORDER:</text>
<text x="46.3" y="153.5">V</text>
<text x="50.5" y="153.5">= 0V, f = 1MHz</text>
<text x="113.2" y="153.7" transform="rotate(-90 113.2 153.7)">V</text>
<text x="156.5" y="152.1">I</text>
<text x="156.5" y="154.3">I</text>
<text x="158.9" y="152.1">= 32A</text>
<text x="158.9" y="154.3">= 16A</text>
<text x="37.5" y="157.1">20</text>
<text x="41" y="160.7">0.1</text>
<text x="62.1" y="160.7">1</text>
<text x="81.6" y="160.7">10</text>
<text x="101.3" y="160.7">100</text>
<text x="115.8" y="158.8">0</text>
<text x="118.4" y="161.1">0</text>
<text x="134.1" y="161.1">5</text>
<text x="149.3" y="161.1">10</text>
<text x="165" y="161.1">15</text>
<text x="180.8" y="161.1">20</text>
<text x="53.2" y="164.2">V</text>
<text x="57.1" y="164.2">, DRAIN TO SOURCE VOLTAGE (V)</text>
<text x="138.2" y="164.5">Qg, GATE CHARGE (nC)</text>
</g>
<g font-size="1.7" fill="#352942">
<text x="80" y="45">GS</text>
<text x="86.3" y="45">DS</text>
<text x="90.4" y="45">D</text>
<text x="124.9" y="45.5">D</text>
<text x="56.8" y="93.3">J</text>
<text x="87.4" y="91.9">o</text>
<text x="134.9" y="93.3">J</text>
<text x="165.7" y="91.9">o</text>
<text x="123" y="116.9">DD</text>
<text x="80.2" y="121.1">ISS</text>
<text x="86.8" y="121.1">GS</text>
<text x="93.2" y="121.1">GD</text>
<text x="47.9" y="126.7">OSS</text>
<text x="55.6" y="126.7">DS</text>
<text x="61.7" y="126.7">GD</text>
<text x="47.5" y="138.3">RSS</text>
<text x="54.8" y="138.3">GD</text>
<text x="47.5" y="154">GS</text>
<text x="113.7" y="152.3" transform="rotate(-90 113.7 152.3)">GS</text>
<text x="157.1" y="152.6">D</text>
<text x="157.1" y="154.8">D</text>
<text x="54.6" y="164.7">DS</text>
<text x="28.2" y="257.5">©2002 Fairchild Semiconductor Corporation</text>
<text x="174.2" y="257.5">FDD3682 Rev. B</text>
</g>
</svg>
